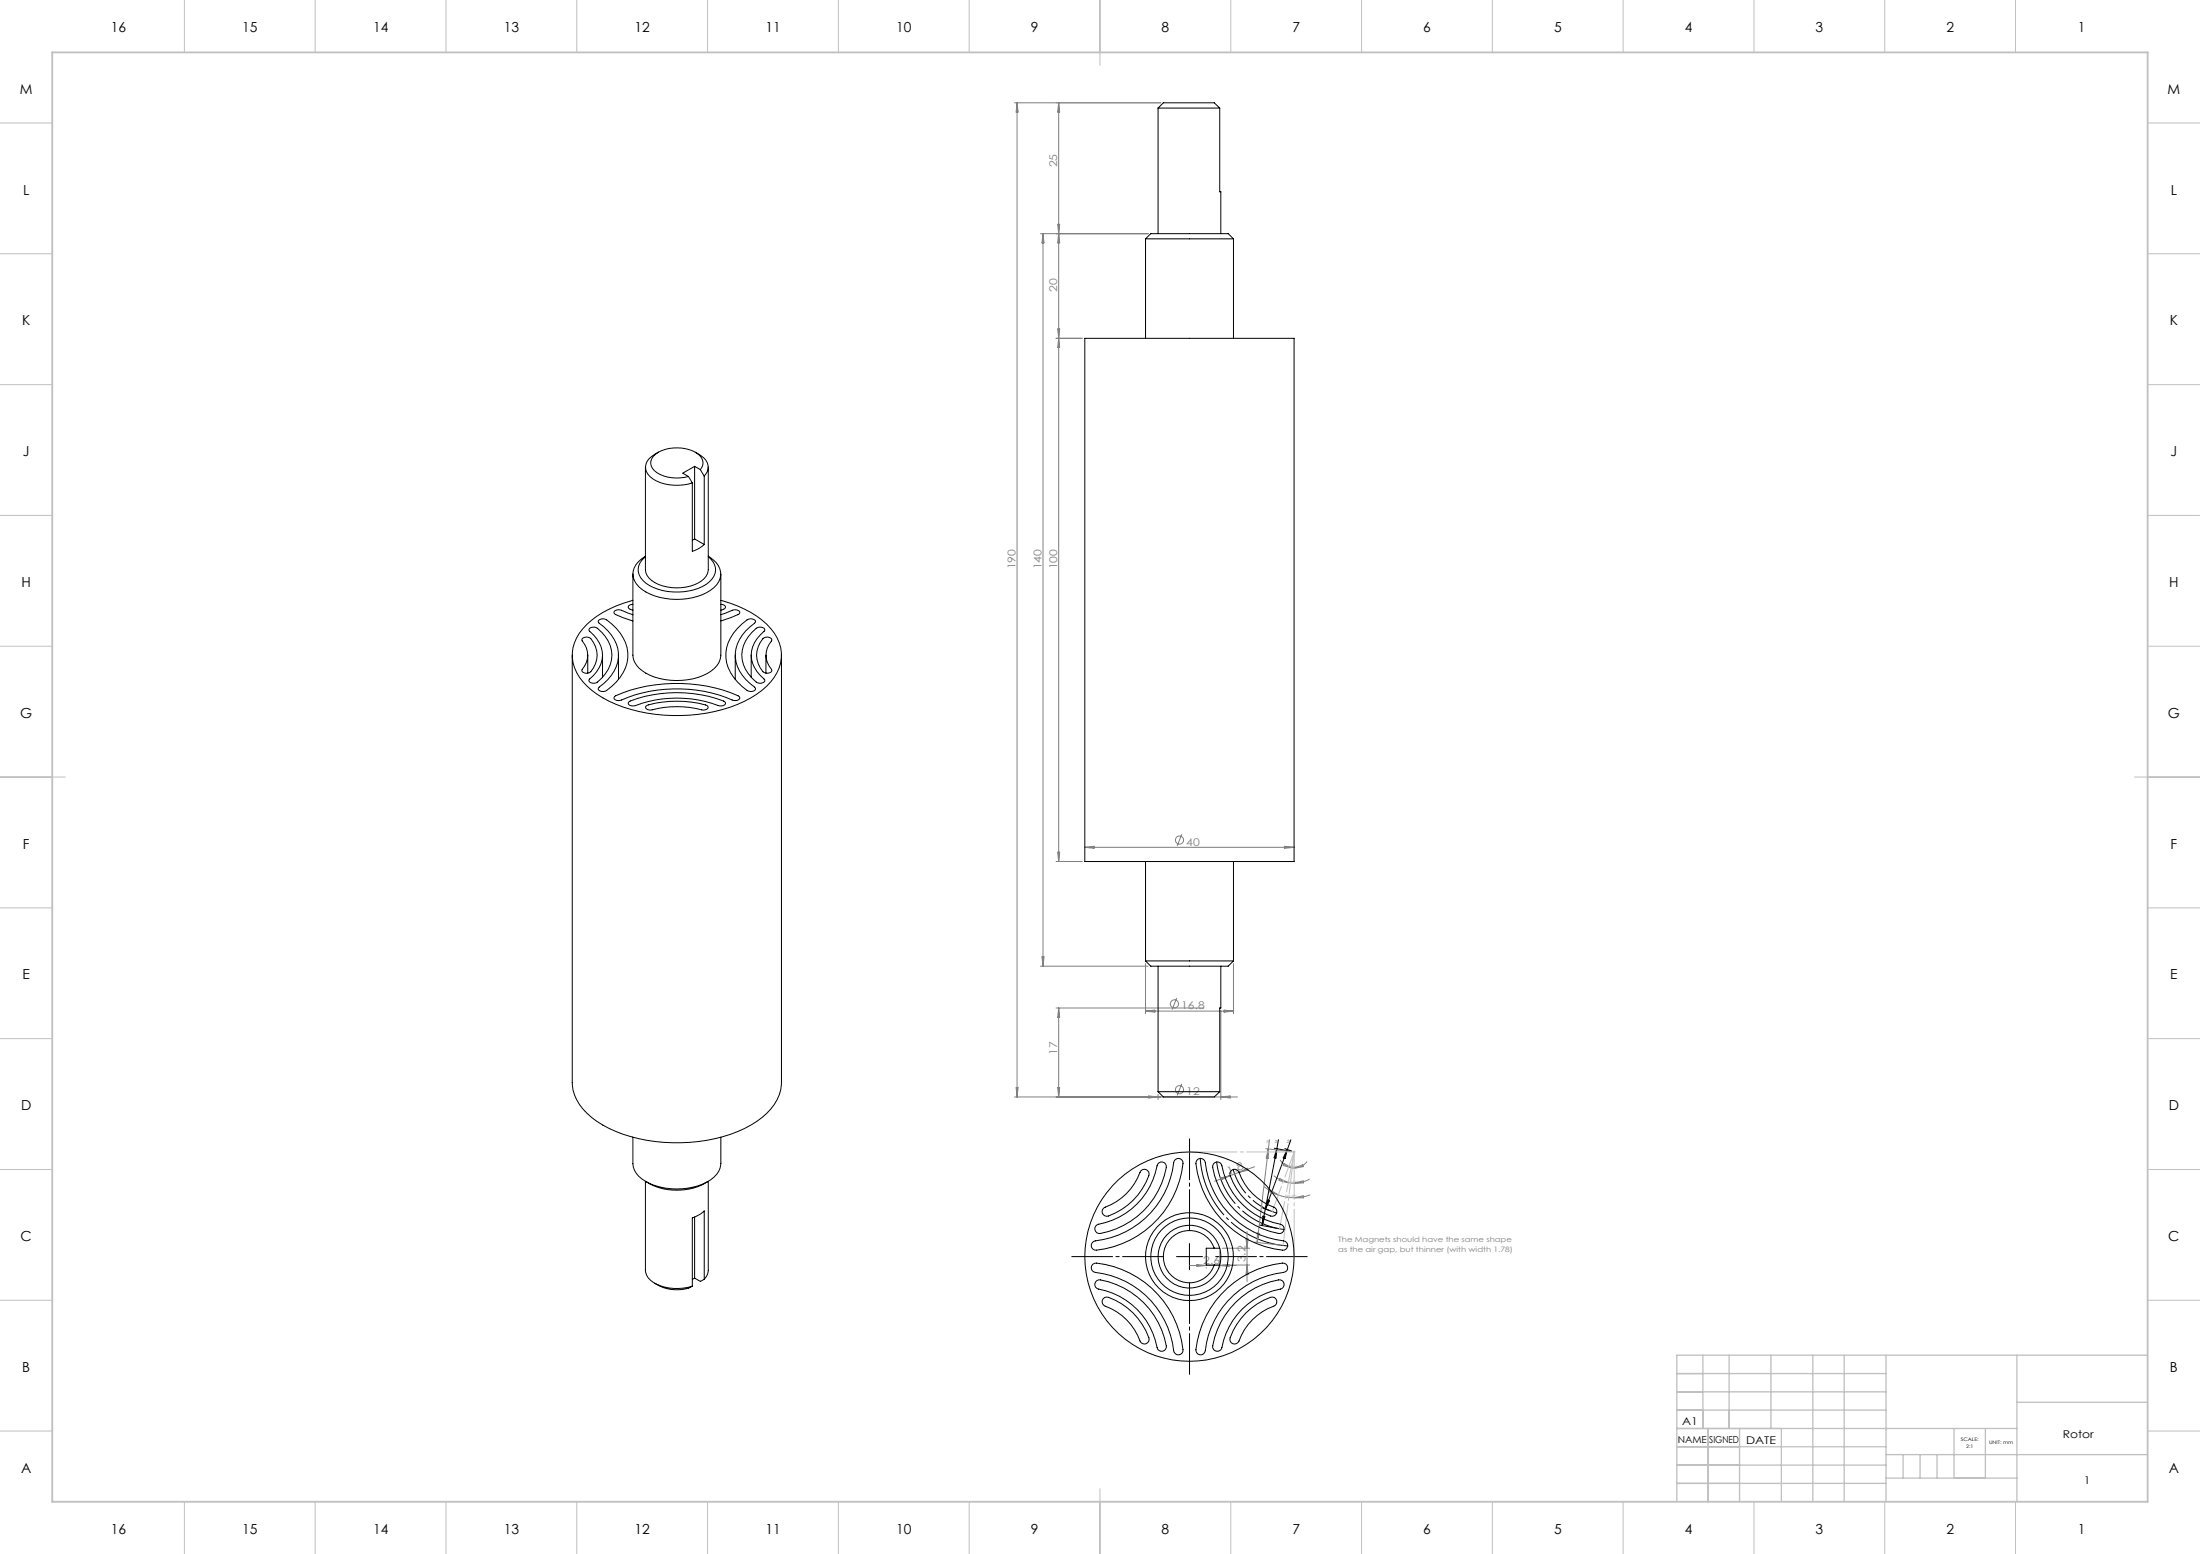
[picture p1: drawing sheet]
<svg xmlns="http://www.w3.org/2000/svg" width="841mm" height="594mm" viewBox="0 0 841 594" stroke-linecap="round" stroke-linejoin="round" font-family="sans-serif">
<g fill="none" stroke="#808080" stroke-width=".38">
<path d="M387.8 39.3h55.9M388.8 39.3l.4 3.6h-.8zM388.8 39.3v380M404.7 39.3v290M404.7 39.3l.4 3.6h-.8zM397.7 89.3h41.2M398.7 89.3l.4 3.5h-.8zM398.7 89.3v280M404.3 85.8h.8l-.8 7h.8zM403.7 129.3h10M404.3 125.8h.8l-.8 7h.8zM451.8 318.9l-1.8 4.4"/>
<path d="M403.7 329.3h10M404.3 325.7h.8l-.4 3.6zM414.7 323.9h80M414.7 323.9l3.6-.4v.8zM491.1 323.5l3.6 .4-3.6 .4zM397.7 369.3h41.2M398.3 365.8h.8l-.4 3.5zM437.9 368.3v19.2M471.5 368.3v19.2M403.7 385.3h56.4M404.7 385.3v34M404.7 385.3l.4 3.6h-.8z"/>
<path d="M437.9 386.5h33.6M437.9 386.5l3.6-.4v.8zM449.8 381.5l-1.7 4.4M466.7 386.3v34M468 386.1l3.5 .4-3.5 .4zM388.4 415.7h.8l-.4 3.6zM404.3 415.7h.8l-.4 3.6zM439.1 418.9l3.6 .4-3.6 .4zM442.7 418.3v2M451.8 414.3l-1.8 4.4M466.7 419.3l3.6-.4v.8zM473 419.3h-85.2"/>
<path d="M483.9 439.1l9.8 1.1M484.9 439.2l-4.3 35.7M484.9 439.2l-.1 3.6-.8-.1zM485.3 435.6l-.4 3.6M466.8 450.2l3.5-.8-3.3 1.5zM469.9 448.4h.1M470.3 449.4l-6 2.1M473.3 447.2h.1M473.6 448.1l-3.3 1.3M473.6 448.1l3.2-1.6 .3 .8zM479.6 446l-6 2.1M483.3 453.6l2.5 1.8 2.9 1.4"/>
<path d="M485.6 454.9l3.1 1.9-3.4-1.3zM486.9 449.4l2.6 1.7 3 .9M488.7 456.8l2.9 .8 3.1 .2M489.2 450.5l3.3 1.5-3.5-.7zM489.4 443.4a6.2 6.2 0 0 0 4.6 3M490.8 444.8l3.2 1.6-3.5-.9zM492.5 452l2.2 .3M494 446.4l.7 .1M494.7 457.8l3.5-.7 .1 .8zM494.7 452.3l3.5-.9 .1 .7zM494.7 446.5l3.4-1.3 .1 .7zM499.7 444a6 6 0 0 1-5 2.5"/>
<path d="M500.6 450.7l-3.3 1.3-2.6 .3M500.8 456.7l-2.4 .7-3.7 .4M466.3 478.1v6.6M467.3 477.1h10.4M476.3 473.6h.8l-.4 3.5zM476.7 470.8v19.1M479.6 474.8l9.8 1.2M480.7 471.3l.7 .1-.8 3.5zM454.8 483.7h17.8M457.6 483.3l3.5 .4-3.5 .4zM461.1 484.5v.2M466.3 483.7l3.5-.4v.8z"/>
<path d="M467.3 483.5h10.4M476.7 483.5l.4 3.6h-.8z"/>
<circle cx="450.9" cy="321.1" r="1.55"/>
<circle cx="448.9" cy="383.7" r="1.56"/>
<circle cx="450.9" cy="416.5" r="1.56"/>
</g>
<path d="M471.3 446.8a24 24 0 0 0 16.9 16.9" fill="none" stroke="#000" stroke-width=".38" stroke-dasharray="30.5 1.3 1.3 1.3" stroke-dashoffset="19.9" stroke-linecap="butt"/>
<path d="M465.1 444a29.6 29.6 0 0 0 26 26" fill="none" stroke="#000" stroke-width=".38" stroke-dasharray="30.5 1.3 1.3 1.3" stroke-dashoffset="12.5" stroke-linecap="butt"/>
<path d="M458.8 442.6a35.8 35.8 0 0 0 33.7 33.6" fill="none" stroke="#000" stroke-width=".38" stroke-dasharray="30.5 1.3 1.3 1.3" stroke-dashoffset="6.3" stroke-linecap="butt"/>
<g fill="none" stroke="#c0c0c0" stroke-width=".38">
<path d="M70.5 0v20M120.5 0v20M170.5 0v20M220.5 0v20M270.5 0v20M320.5 0v20M370.5 0v20M420.5 0v25M470.5 0v20M520.5 0v20M570.5 0v20M620.5 0v20"/>
<path d="M670.5 0v20M720.5 0v20M770.5 0v20M0 47h20M821 47h20M0 97h20M821 97h20M0 147h20M821 147h20M0 197h20M821 197h20M0 247h20"/>
<path d="M821 247h20M0 297h25M816 297h25M0 347h20M821 347h20M0 397h20M821 397h20M494.3 440l.8 .7M494.7 439.8v1.1M495.1 440l-.8 .7M0 447h20M494.2 440.3h1"/>
<path d="M821 447h20M0 497h20M821 497h20M0 547h20M821 547h20M70.5 574v20M120.5 574v20M170.5 574v20M220.5 574v20M270.5 574v20M320.5 574v20M370.5 574v20"/>
<path d="M420.5 569v25M470.5 574v20M520.5 574v20M570.5 574v20M620.5 574v20M670.5 574v20M720.5 574v20M770.5 574v20"/>
</g>
<path d="M454.7 470.3v-35M444.7 480.3h-35M454.7 490.3v35M464.7 480.3h35" fill="none" stroke="#000" stroke-width=".38" stroke-dasharray="30.5 1.3 1.3 1.3" stroke-dashoffset="14.9"/>
<g fill="none" stroke="#000" stroke-width=".38">
<path d="M442.7 41.3l2-2h19.5l2.1 2M442.7 41.3h23.6M442.7 41.3v48M466.3 41.3v32h.4v16M437.9 91.3h33.6M437.9 91.3l2-2h29.6l2 2M437.9 91.3v38M471.5 91.3v38M414.7 129.3h80v200h-80zM246.7 178.6v39.2a6.4 6.4 0 0 0 5 5.6 18.5 18.5 0 0 0 16.4-1.3 5.7 5.7 0 0 0 2.7-4.3v-39.2M251.7 172.9a9.2 9.2 0 0 0-4.8 4.4 5.2 5.2 0 0 0 2.9 5.9 18.6 18.6 0 0 0 14.9 1.4M265.5 178.3l-4.5 2.6 2.2 1.2"/>
<path d="M265.5 178.3l2.2 1.2M265.5 178.3v27.7M265.8 172.9l1.4 .8a5 5 0 0 1 2 8.3M267.7 179.5a4 4 0 0 0-1.3-6.3 15.1 15.1 0 0 0-15.8 .4 4 4 0 0 0 .5 7.1 15.5 15.5 0 0 0 12.1 1.4M267.7 179.5l1.5 2.5M263.2 182.1l1.5 2.5M264.7 184.6v26.1a11.5 11.5 0 0 0 4.5-2.6M269.2 182v26.1M241.9 219.4v31a9.1 9.1 0 0 0 6.6 7.7 26.1 26.1 0 0 0 23.2-1.5 7.6 7.6 0 0 0 3.9-6.2v-31M246.7 212.8a5.9 5.9 0 0 0 .2 10.1 22.6 22.6 0 0 0 23 .5 6.4 6.4 0 0 0 3.2-7.6l-.6-1.1-1.7-1.9M246.7 212.6a7.8 7.8 0 0 0-4.6 8.2 11.2 11.2 0 0 0 8.2 7 24.9 24.9 0 0 0 22.7-3.2 6.5 6.5 0 0 0-.3-10.6l-1.9-1.4M265.5 206l-.8 .5"/>
<path d="M265.5 206l3.7 2.1M228.9 237.1a2.63 2.63 0 0 1 3-.2 16.9 16.9 0 0 1 8.1 14.5 17.8 17.8 0 0 1-8.6 12.8 1.66 1.66 0 0 1-2.7-1.2 17.3 17.3 0 0 0 7.7-11.7 15.7 15.7 0 0 0-7.7-13.4zM241.9 229.5a36 36 0 0 0-20.4 12.5 14.9 14.9 0 0 0 2.9 20.2 45.9 45.9 0 0 0 26.1 10.8 60.9 60.9 0 0 0 36.5-6.2 21.9 21.9 0 0 0 11.4-13.5 15.8 15.8 0 0 0-5.3-14.7 41.6 41.6 0 0 0-17.5-9.1M241.9 235l-1.8-.7a5.2 5.2 0 0 0-4.5-1.1l-.9 .6 .2 .8 .4 .3 6.6 2.4M241.9 231h-.3a1.23 1.23 0 0 0-1.4 1.3l1.7 1M275.6 235l1.8-.7a5.3 5.3 0 0 1 4.5-1.1l.9 .6-.2 .8-3.2 1.5-3.8 1.2M275.6 231h.3a1.23 1.23 0 0 1 1.4 1.3l-1.7 1M218.8 250.4v163.3a17.5 17.5 0 0 0 7.4 13.5 51.4 51.4 0 0 0 30.9 9.6 56.9 56.9 0 0 0 32.2-8.1 18.8 18.8 0 0 0 9.4-15v-163.3M222.9 243.9a2.59 2.59 0 0 1 2.9 .2 9.3 9.3 0 0 1-.4 13 2.06 2.06 0 0 1-3-.8 8.6 8.6 0 0 0 0-11.7zM224.7 250.4v6.9M225.4 240.2a2.73 2.73 0 0 1 3 0 12.3 12.3 0 0 1 4.1 15.6 15.2 15.2 0 0 1-4.6 5.2 1.83 1.83 0 0 1-2.8-1.1 11.9 11.9 0 0 0 4.7-12.7 15.8 15.8 0 0 0-4.7-6.3zM230.3 250.4v8.5"/>
<path d="M236.4 250.4v9.3M281.1 250.4v9.3M281.9 240.2l3.7-3.3a2.32 2.32 0 0 1 3.2 .5l-.1 .5a16.3 16.3 0 0 0-7.6 13.4 17.3 17.3 0 0 0 7.6 11.7l.1 .4a2.32 2.32 0 0 1-3.2 .5 16.8 16.8 0 0 1-8.1-14.4 15 15 0 0 1 4.4-9.3zM287.2 250.4v8.5M287.4 241.7l1.7-1.5a2.38 2.38 0 0 1 3.2 .4v.3a11.9 11.9 0 0 0-4.6 12.7 15.8 15.8 0 0 0 4.6 6.3 1.92 1.92 0 0 1-3.2 .8 12.3 12.3 0 0 1-4.1-15.6zM291.6 244.1a2.19 2.19 0 0 1 3.5 .5 8.6 8.6 0 0 0 0 11.7 2.09 2.09 0 0 1-3.5 .4 9.4 9.4 0 0 1 0-12.6zM292.8 250.4v6.9M234.9 266.3a59 59 0 0 1 47.7 0l.2 .4a1.97 1.97 0 0 1-2.9 .9 55.3 55.3 0 0 0-42.9 .2 1.77 1.77 0 0 1-2.3-1.1zM240.5 268.2a49.7 49.7 0 0 1 36.6 0l.2 .4a1.85 1.85 0 0 1-2.8 1.1 45.8 45.8 0 0 0-32.2 .1 1.7 1.7 0 0 1-2.1-1.2zM246.9 270l.4-.3a41.4 41.4 0 0 1 22.9 0l.5 .7a1.94 1.94 0 0 1-2.6 .9 38.5 38.5 0 0 0-19.4 .1 1.41 1.41 0 0 1-1.8-1.4zM437.9 329.3v38M471.5 329.3v38"/>
<path d="M437.9 367.3h33.6M437.9 367.3l2 2h29.6l2-2M442.7 369.3v48M466.7 369.3v16h-.4v32M442.7 417.3h23.6M442.7 417.3l2 2h19.5l2.1-2M241.9 434.7v10.1a8 8 0 0 0 5 6.8M275.6 434.7v10.1a8.2 8.2 0 0 1-5.4 7 26.1 26.1 0 0 1-23.3-.2M487.1 438.9l6.6 1.3M488.1 439.1l-5.6 29.3M488.1 439.1l-.3 3.6-.8-.2zM488.7 435.6l-.6 3.5"/>
<path d="M491.2 439l2.6 1M492.1 439.4l-8.4 22.8M492.1 439.4l-.9 3.5-.7-.3zM493.5 435.7l-1.4 3.7M246.7 451.5v34.1a6.9 6.9 0 0 0 5.9 5.9 19.4 19.4 0 0 0 12.1 .1M246.9 451.6a22.9 22.9 0 0 0 23.7 0M270.8 451.5v34.1a4.9 4.9 0 0 1-1.6 3.4M436.1 447.5a1.81 1.81 0 0 1 2.3-.3 1.81 1.81 0 0 1 .8 2.2 25.2 25.2 0 0 1-16.2 15.5 1.8 1.8 0 0 1-1.7-1.5 1.8 1.8 0 0 1 1.2-2 23.1 23.1 0 0 0 13.6-13.9zM457.6 443.5a1.82 1.82 0 0 1 1.9-.6 1.82 1.82 0 0 1 1.3 1.5 34.3 34.3 0 0 0 30.5 30.1 1.79 1.79 0 0 1 .9 2.1 1.79 1.79 0 0 1-1.9 1.3 37.2 37.2 0 0 1-33.1-33.8zM463.9 444.9a1.79 1.79 0 0 1 1.8-.7 1.79 1.79 0 0 1 1.4 1.4 28.3 28.3 0 0 0 23 22.6 1.8 1.8 0 0 1 .7 2.2 1.8 1.8 0 0 1-2 1.1 31.1 31.1 0 0 1-25.2-25.9zM470.7 447.4a1.79 1.79 0 0 1 2.9 .7 22.8 22.8 0 0 0 13.9 13.7 1.81 1.81 0 0 1 .3 2.2 1.81 1.81 0 0 1-2.1 .8 25.2 25.2 0 0 1-15.6-16.1zM484.6 458.7l.7 .3-1.6 3.2z"/>
<path d="M265.5 465.2v23.4M417.5 475l.6-.5a34.6 34.6 0 0 0 30.8-30.8 1.79 1.79 0 0 1 2.1-.8 1.79 1.79 0 0 1 1.2 1.9 37.3 37.3 0 0 1-33.7 33 1.81 1.81 0 0 1-1-2.8zM418.8 468.7l.5-.5a28.7 28.7 0 0 0 23.3-23.2 1.8 1.8 0 0 1 2.1-.7 1.8 1.8 0 0 1 1.1 2 31.1 31.1 0 0 1-25.9 25.2 1.85 1.85 0 0 1-1.1-2.8zM454.7 475.3v10M464.2 477.1a10 10 0 0 0-15.4-4.8 10 10 0 0 0 0 16.1 10 10 0 0 0 15.4-4.9M464.2 477.1h2.1M464.2 477.1h-3.1v6.4h3.1M466.3 477.1a12 12 0 0 0-18.5-6.6 12 12 0 0 0 0 19.6 12 12 0 0 0 18.5-6.6M466.3 477.1a12.4 12.4 0 0 1 0 6.4M481.5 468.3l6.6 1.2M482.8 461.8l2.6 1M482.8 464.9l.7 .1-1 3.4z"/>
<path d="M250.3 490.5a14.7 14.7 0 0 0 14.4 1.1M265.5 488.6l2.2 1.2 1.5-.8M265.5 488.6l-.8 .4M269.2 489v-26.1a11.5 11.5 0 0 1-4.5 2.6v26.1M417.8 483.2l.7-.3a37 37 0 0 1 33.7 33.7 1.81 1.81 0 0 1-1.9 1.3 1.81 1.81 0 0 1-1.6-1.6 34.3 34.3 0 0 0-30.6-30.1 1.79 1.79 0 0 1-.3-3zM419.3 489.5l.6-.3a30.8 30.8 0 0 1 25.9 25.9 1.8 1.8 0 0 1-1.8 1.4 1.8 1.8 0 0 1-1.7-1.5 28.2 28.2 0 0 0-23-22.5 1.79 1.79 0 0 1 0-3zM421.8 496.4l1.2-.6a24.5 24.5 0 0 1 16.3 16.2 1.81 1.81 0 0 1-1.6 1.7 1.81 1.81 0 0 1-1.9-1.1 23 23 0 0 0-13.9-13.7 1.75 1.75 0 0 1-.1-2.5zM449.7 480.3h10M464.2 483.5h2.1M466.8 494.8a36.7 36.7 0 0 1 24.2-11.9 1.79 1.79 0 0 1 1.2 1.9 1.79 1.79 0 0 1-1.6 1.6 34.4 34.4 0 0 0-30.1 30.6 1.79 1.79 0 0 1-2.1 .8 1.79 1.79 0 0 1-1.2-1.9 37.5 37.5 0 0 1 9.6-21.1zM472.3 497.9a29.9 29.9 0 0 1 17.2-8.7 1.8 1.8 0 0 1 1.4 1.8 1.8 1.8 0 0 1-1.5 1.8 28.2 28.2 0 0 0-22.5 22.9 1.8 1.8 0 0 1-2.2 .7 1.8 1.8 0 0 1-1.1-2 31 31 0 0 1 8.7-16.5zM476.3 501.9a23.6 23.6 0 0 1 10.1-6.1 1.8 1.8 0 0 1 1.7 1.5 1.8 1.8 0 0 1-1.2 2 22.8 22.8 0 0 0-13.6 13.9 1.79 1.79 0 0 1-2.3 .3 1.79 1.79 0 0 1-.7-2.2 25.7 25.7 0 0 1 6-9.4z"/>
<circle cx="454.7" cy="480.3" r="16.8"/>
<circle cx="454.7" cy="480.3" r="40"/>
<circle cx="454.7" cy="480.3" r="14.8"/>
</g>
<path d="M454.7 440.3h40M494.7 440.3v40" fill="none" stroke="#c0c0c0" stroke-width=".38" stroke-dasharray="30.5 1.3 1.3 1.3" stroke-dashoffset="12.4"/>
<path d="M494.7 440.3l-8.4 22.8" fill="none" stroke="#c0c0c0" stroke-width=".38" stroke-dasharray="30.5 1.3 1.3 1.3" stroke-dashoffset="20.3"/>
<path d="M494.7 440.3l-5.6 29.4" fill="none" stroke="#c0c0c0" stroke-width=".38" stroke-dasharray="30.5 1.3 1.3 1.3" stroke-dashoffset="14.9"/>
<path d="M494.7 440.3l-4.2 35.8" fill="none" stroke="#c0c0c0" stroke-width=".38" stroke-dasharray="30.5 1.3 1.3 1.3" stroke-dashoffset="14.4"/>
<g fill="none" stroke="#c0c0c0" stroke-width=".5">
<path d="M651 518v28M661 518v28M677 518v28M693 518v56M705 518v56M721 518v56M771 518v56M821 518h-180v56M641 525h80M641 532h80M641 539h80M771 536h50"/>
<path d="M641 546h130M641 553h80M653 546v28M665 546v28M681 546v28M721 556h100M727.5 556v9M734 556v9M740.5 556v9M747 546v19M759 546v19M641 560h80"/>
<path d="M641 567h80M721 565h50"/>
</g>
<path d="M20 20h801v554h-801z" fill="none" stroke="#c0c0c0" stroke-width=".7"/>
<g font-size="5.3">
<text x="42.3" y="12.4">16</text>
<text x="92.6" y="12.4">15</text>
<text x="142.6" y="12.4">14</text>
<text x="192.6" y="12.4">13</text>
<text x="242.6" y="12.4">12</text>
<text x="292.6" y="12.4">11</text>
<text x="342.6" y="12.4">10</text>
<text x="394.1" y="12.4">9</text>
<text x="444.1" y="12.4">8</text>
<text x="494.1" y="12.4">7</text>
<text x="544.1" y="12.4">6</text>
<text x="594.1" y="12.4">5</text>
<text x="644.1" y="12.4">4</text>
<text x="694.1" y="12.4">3</text>
<text x="744.1" y="12.4">2</text>
<text x="794.3" y="12.4">1</text>
<text x="7.6" y="35.9">M</text>
<text x="828.6" y="35.9">M</text>
<text x="8.8" y="74.4">L</text>
<text x="829.8" y="74.4">L</text>
<text x="8.5" y="124.4">K</text>
<text x="829.5" y="124.4">K</text>
<text x="8.7" y="174.4">J</text>
<text x="829.7" y="174.4">J</text>
<text x="8.2" y="224.4">H</text>
<text x="829.2" y="224.4">H</text>
<text x="7.7" y="274.4">G</text>
<text x="828.7" y="274.4">G</text>
<text x="8.7" y="324.4">F</text>
<text x="829.7" y="324.4">F</text>
<text x="8.6" y="374.4">E</text>
<text x="829.6" y="374.4">E</text>
<text x="8" y="424.4">D</text>
<text x="829" y="424.4">D</text>
<text x="7.9" y="474.4">C</text>
<text x="828.9" y="474.4">C</text>
<text x="8.5" y="524.4">B</text>
<text x="829.5" y="524.4">B</text>
<text x="8" y="562.9">A</text>
<text x="829" y="562.9">A</text>
<text x="42.3" y="586.4">16</text>
<text x="92.6" y="586.4">15</text>
<text x="142.6" y="586.4">14</text>
<text x="192.6" y="586.4">13</text>
<text x="242.6" y="586.4">12</text>
<text x="292.6" y="586.4">11</text>
<text x="342.6" y="586.4">10</text>
<text x="394.1" y="586.4">9</text>
<text x="444.1" y="586.4">8</text>
<text x="494.1" y="586.4">7</text>
<text x="544.1" y="586.4">6</text>
<text x="594.1" y="586.4">5</text>
<text x="644.1" y="586.4">4</text>
<text x="694.1" y="586.4">3</text>
<text x="744.1" y="586.4">2</text>
<text x="794.3" y="586.4">1</text>
</g>
<g font-size="4.1" fill="#808080">
<text x="404.2" y="64" transform="rotate(-90 404.2 64)">25</text>
<text x="404.2" y="111.5" transform="rotate(-90 404.2 111.5)">20</text>
<text x="388.3" y="217.6" transform="rotate(-90 388.3 217.6)">190</text>
<text x="398.2" y="217.6" transform="rotate(-90 398.2 217.6)">140</text>
<text x="404.2" y="217.6" transform="rotate(-90 404.2 217.6)">100</text>
<text x="453.5" y="323.2">40</text>
<text x="451.5" y="385.9">16.8</text>
<text x="404.2" y="403.3" transform="rotate(-90 404.2 403.3)">17</text>
<text x="453.5" y="418.7">12</text>
<text x="469.6" y="449" transform="rotate(-20 469.6 449)">1.8</text>
<text x="460" y="483.1">2.6</text>
<text x="476.2" y="482.5" transform="rotate(-90 476.2 482.5)">3.2</text>
</g>
<g font-size="4.1">
<text x="643" y="544.5">A1</text>
<text x="667.5" y="551.9">DATE</text>
<text x="788.5" y="549.5">Rotor</text>
<text x="796.5" y="567.3">1</text>
</g>
<g font-size="3.7">
<text x="641.4" y="551.5">NAME</text>
<text x="653.4" y="551.5">SIGNED</text>
</g>
<g font-size="2.8" fill="#808080">
<text x="511.6" y="474.7">The Magnets should have the same shape</text>
<text x="511.6" y="478.6">as the air gap, but thinner (with width 1.78)</text>
</g>
<g font-size="1.8">
<text x="749.6" y="550.8">SCALE:</text>
<text x="751.6" y="553.4">2:1</text>
<text x="760.4" y="552.1">UNIT: mm</text>
</g>
<g font-size="1.2" fill="#808080">
<text x="484.9" y="437.4" transform="rotate(-83 484.9 437.4)">18</text>
<text x="492.8" y="446.2" transform="rotate(3 492.8 446.2)">6.78°</text>
<text x="492.3" y="452" transform="rotate(2 492.3 452)">10.81°</text>
<text x="491.8" y="457.5" transform="rotate(3 491.8 457.5)">20.23°</text>
</g>
<g font-size="1.2">
<text x="488.3" y="437.4" transform="rotate(-79 488.3 437.4)">15</text>
<text x="492.7" y="437.3" transform="rotate(-70 492.7 437.3)">12</text>
</g>
</svg>
